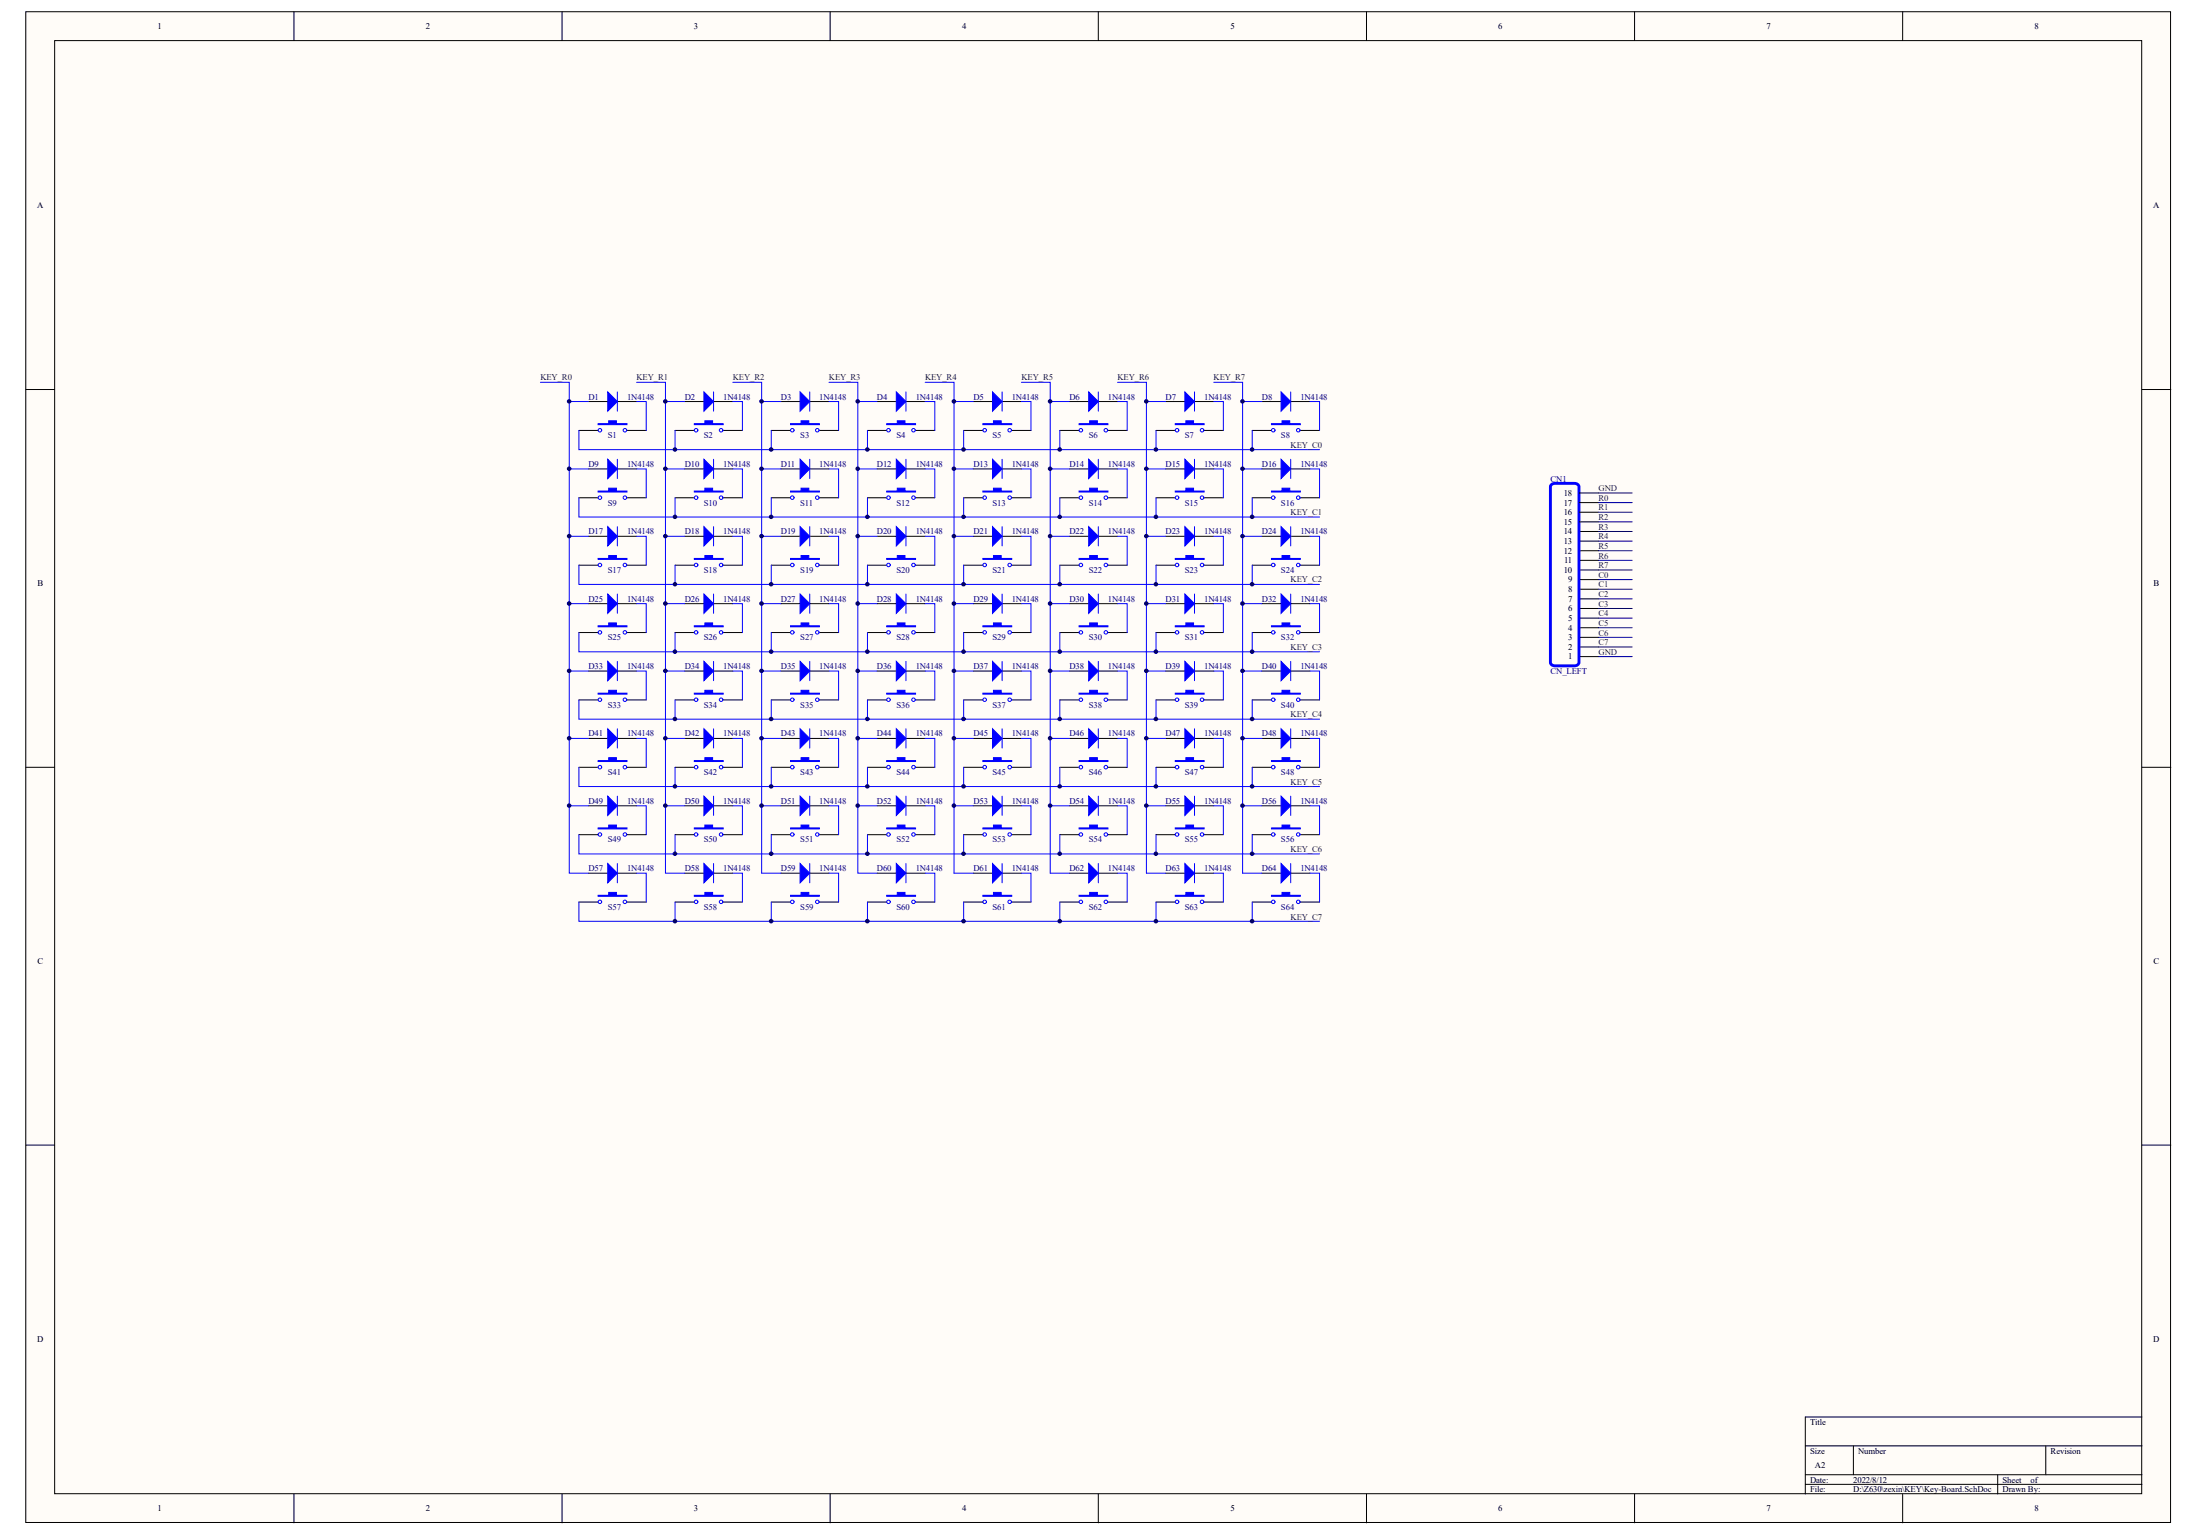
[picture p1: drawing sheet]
<svg xmlns="http://www.w3.org/2000/svg" width="288mm" height="201mm" viewBox="0 0 288 201" stroke-linecap="round" stroke-linejoin="round" font-family="sans-serif">
<g fill="#fffcf8" stroke="#000" stroke-width=".13">
<path d="M3.4 1.5h280.6v197.7h-280.6z"/>
<path d="M7.2 5.3h273v190.1h-273z"/>
</g>
<g fill="none" stroke="#000" stroke-width=".13">
<path d="M38.5 1.5v3.8M73.5 1.5v3.8M108.6 1.5v3.8M143.7 1.5v3.8M178.8 1.5v3.8M213.9 1.5v3.8M249 1.5v3.8M3.4 51h3.8M75.7 56.3h2.6M77 52.5h2.5M80.8 52.5h2.5M82 56.3h2.6"/>
<path d="M88.3 56.3h2.6M89.6 52.5h2.5M93.4 52.5h2.5M94.6 56.3h2.5M100.9 56.3h2.5M102.2 52.5h2.5M106 52.5h2.5M107.2 56.3h2.5M113.5 56.3h2.5M114.8 52.5h2.5M118.5 52.5h2.6M119.8 56.3h2.5"/>
<path d="M126.1 56.3h2.5M127.4 52.5h2.5M131.1 52.5h2.5M132.4 56.3h2.5M138.7 56.3h2.5M139.9 52.5h2.6M143.7 52.5h2.5M145 56.3h2.5M151.3 56.3h2.5M152.5 52.5h2.5M156.3 52.5h2.5M157.6 56.3h2.5"/>
<path d="M163.9 56.3h2.5M165.1 52.5h2.5M168.9 52.5h2.5M170.1 56.3h2.6M280.3 51h3.8M75.7 65.1h2.6M75.7 73.9h2.6M77 61.3h2.5M77 70.2h2.5M77 79h2.5M80.8 61.3h2.5M80.8 70.2h2.5"/>
<path d="M80.8 79h2.5M82 65.1h2.6M82 73.9h2.6M88.3 65.1h2.6M88.3 73.9h2.6M89.6 61.3h2.5M89.6 70.2h2.5M89.6 79h2.5M93.4 61.3h2.5M93.4 70.2h2.5M93.4 79h2.5M94.6 65.1h2.5"/>
<path d="M94.6 73.9h2.5M100.9 65.1h2.5M100.9 73.9h2.5M102.2 61.3h2.5M102.2 70.2h2.5M102.2 79h2.5M106 61.3h2.5M106 70.2h2.5M106 79h2.5M107.2 65.1h2.5M107.2 73.9h2.5M113.5 65.1h2.5"/>
<path d="M113.5 73.9h2.5M114.8 61.3h2.5M114.8 70.2h2.5M114.8 79h2.5M118.5 61.3h2.6M118.5 70.2h2.6M118.5 79h2.6M119.8 65.1h2.5M119.8 73.9h2.5M126.1 65.1h2.5M126.1 73.9h2.5M127.4 61.3h2.5"/>
<path d="M127.4 70.2h2.5M127.4 79h2.5M131.1 61.3h2.5M131.1 70.2h2.5M131.1 79h2.5M132.4 65.1h2.5M132.4 73.9h2.5M138.7 65.1h2.5M138.7 73.9h2.5M139.9 61.3h2.6M139.9 70.2h2.6M139.9 79h2.6"/>
<path d="M143.7 61.3h2.5M143.7 70.2h2.5M143.7 79h2.5M145 65.1h2.5M145 73.9h2.5M151.3 65.1h2.5M151.3 73.9h2.5M152.5 61.3h2.5M152.5 70.2h2.5M152.5 79h2.5M156.3 61.3h2.5M156.3 70.2h2.5"/>
<path d="M156.3 79h2.5M157.6 65.1h2.5M157.6 73.9h2.5M163.9 65.1h2.5M163.9 73.9h2.5M165.1 61.3h2.5M165.1 70.2h2.5M165.1 79h2.5M168.9 61.3h2.5M168.9 70.2h2.5M168.9 79h2.5M170.1 65.1h2.6"/>
<path d="M170.1 73.9h2.6M206.6 79.6h2.6M206.6 78.3h2.6M206.6 77.1h2.6M206.6 75.8h2.6M206.6 74.6h2.6M206.6 73.3h2.6M206.6 72.1h2.6M206.6 70.8h2.6M206.6 69.5h2.6M206.6 68.3h2.6M206.6 67h2.6"/>
<path d="M206.6 65.8h2.6M206.6 64.5h2.6M75.7 82.8h2.6M75.7 91.6h2.6M77 87.8h2.5M77 96.6h2.5M80.8 87.8h2.5M80.8 96.6h2.5M82 82.8h2.6M82 91.6h2.6M88.3 82.8h2.6M88.3 91.6h2.6"/>
<path d="M89.6 87.8h2.5M89.6 96.6h2.5M93.4 87.8h2.5M93.4 96.6h2.5M94.6 82.8h2.5M94.6 91.6h2.5M100.9 82.8h2.5M100.9 91.6h2.5M102.2 87.8h2.5M102.2 96.6h2.5M106 87.8h2.5M106 96.6h2.5"/>
<path d="M107.2 82.8h2.5M107.2 91.6h2.5M113.5 82.8h2.5M113.5 91.6h2.5M114.8 87.8h2.5M114.8 96.6h2.5M118.5 87.8h2.6M118.5 96.6h2.6M119.8 82.8h2.5M119.8 91.6h2.5M126.1 82.8h2.5M126.1 91.6h2.5"/>
<path d="M127.4 87.8h2.5M127.4 96.6h2.5M131.1 87.8h2.5M131.1 96.6h2.5M132.4 82.8h2.5M132.4 91.6h2.5M138.7 82.8h2.5M138.7 91.6h2.5M139.9 87.8h2.6M139.9 96.6h2.6M143.7 87.8h2.5M143.7 96.6h2.5"/>
<path d="M145 82.8h2.5M145 91.6h2.5M151.3 82.8h2.5M151.3 91.6h2.5M152.5 87.8h2.5M152.5 96.6h2.5M156.3 87.8h2.5M156.3 96.6h2.5M157.6 82.8h2.5M157.6 91.6h2.5M163.9 82.8h2.5M163.9 91.6h2.5"/>
<path d="M165.1 87.8h2.5M165.1 96.6h2.5M168.9 87.8h2.5M168.9 96.6h2.5M170.1 82.8h2.6M170.1 91.6h2.6M206.6 85.9h2.6M206.6 84.6h2.6M206.6 83.4h2.6M206.6 82.1h2.6M206.6 80.9h2.6M3.4 100.4h3.8"/>
<path d="M75.7 100.4h2.6M75.7 109.2h2.6M75.7 118h2.6M77 105.4h2.5M77 114.2h2.5M80.8 105.4h2.5M80.8 114.2h2.5M82 100.4h2.6M82 109.2h2.6M82 118h2.6M88.3 100.4h2.6M88.3 109.2h2.6"/>
<path d="M88.3 118h2.6M89.6 105.4h2.5M89.6 114.2h2.5M93.4 105.4h2.5M93.4 114.2h2.5M94.6 100.4h2.5M94.6 109.2h2.5M94.6 118h2.5M100.9 100.4h2.5M100.9 109.2h2.5M100.9 118h2.5M102.2 105.4h2.5"/>
<path d="M102.2 114.2h2.5M106 105.4h2.5M106 114.2h2.5M107.2 100.4h2.5M107.2 109.2h2.5M107.2 118h2.5M113.5 100.4h2.5M113.5 109.2h2.5M113.5 118h2.5M114.8 105.4h2.5M114.8 114.2h2.5M118.5 105.4h2.6"/>
<path d="M118.5 114.2h2.6M119.8 100.4h2.5M119.8 109.2h2.5M119.8 118h2.5M126.1 100.4h2.5M126.1 109.2h2.5M126.1 118h2.5M127.4 105.4h2.5M127.4 114.2h2.5M131.1 105.4h2.5M131.1 114.2h2.5M132.4 100.4h2.5"/>
<path d="M132.4 109.2h2.5M132.4 118h2.5M138.7 100.4h2.5M138.7 109.2h2.5M138.7 118h2.5M139.9 105.4h2.6M139.9 114.2h2.6M143.7 105.4h2.5M143.7 114.2h2.5M145 100.4h2.5M145 109.2h2.5M145 118h2.5"/>
<path d="M151.3 100.4h2.5M151.3 109.2h2.5M151.3 118h2.5M152.5 105.4h2.5M152.5 114.2h2.5M156.3 105.4h2.5M156.3 114.2h2.5M157.6 100.4h2.5M157.6 109.2h2.5M157.6 118h2.5M163.9 100.4h2.5M163.9 109.2h2.5"/>
<path d="M163.9 118h2.5M165.1 105.4h2.5M165.1 114.2h2.5M168.9 105.4h2.5M168.9 114.2h2.5M170.1 100.4h2.6M170.1 109.2h2.6M170.1 118h2.6M280.3 100.4h3.8M3.4 149.8h3.8M280.3 149.8h3.8M38.5 195.5v3.7"/>
<path d="M73.5 195.5v3.7M108.6 195.5v3.7M143.7 195.5v3.7M178.8 195.5v3.7M213.9 195.5v3.7M236.2 189.2h44.1M236.2 192.9h44.1M236.2 194.2h44.1M242.5 189.2v3.7M249 195.5v3.7M261.4 192.9v2.6M267.7 189.2v3.7"/>
<path d="M280.3 185.4h-44.1v10.1"/>
</g>
<g fill="#00f" stroke="#00f" stroke-width=".13">
<path d="M79.5 51.3l1.3 1.2-1.3 1.3z"/>
<path d="M92.1 51.3l1.3 1.2-1.3 1.3z"/>
<path d="M104.7 51.3l1.3 1.2-1.3 1.3z"/>
<path d="M117.3 51.3l1.2 1.2-1.2 1.3z"/>
<path d="M129.9 51.3l1.2 1.2-1.2 1.3z"/>
<path d="M142.5 51.3l1.2 1.2-1.2 1.3z"/>
<path d="M155 51.3l1.3 1.2-1.3 1.3z"/>
<path d="M167.6 51.3l1.3 1.2-1.3 1.3z"/>
<path d="M79.5 60.1l1.3 1.2-1.3 1.3z"/>
<path d="M92.1 60.1l1.3 1.2-1.3 1.3z"/>
<path d="M104.7 60.1l1.3 1.2-1.3 1.3z"/>
<path d="M117.3 60.1l1.2 1.2-1.2 1.3z"/>
<path d="M129.9 60.1l1.2 1.2-1.2 1.3z"/>
<path d="M142.5 60.1l1.2 1.2-1.2 1.3z"/>
<path d="M155 60.1l1.3 1.2-1.3 1.3z"/>
<path d="M167.6 60.1l1.3 1.2-1.3 1.3z"/>
<path d="M79.5 68.9l1.3 1.3-1.3 1.2z"/>
<path d="M92.1 68.9l1.3 1.3-1.3 1.2z"/>
<path d="M104.7 68.9l1.3 1.3-1.3 1.2z"/>
<path d="M117.3 68.9l1.2 1.3-1.2 1.2z"/>
<path d="M129.9 68.9l1.2 1.3-1.2 1.2z"/>
<path d="M142.5 68.9l1.2 1.3-1.2 1.2z"/>
<path d="M155 68.9l1.3 1.3-1.3 1.2z"/>
<path d="M167.6 68.9l1.3 1.3-1.3 1.2z"/>
<path d="M79.5 77.7l1.3 1.3-1.3 1.2z"/>
<path d="M92.1 77.7l1.3 1.3-1.3 1.2z"/>
<path d="M104.7 77.7l1.3 1.3-1.3 1.2z"/>
<path d="M117.3 77.7l1.2 1.3-1.2 1.2z"/>
<path d="M129.9 77.7l1.2 1.3-1.2 1.2z"/>
<path d="M142.5 77.7l1.2 1.3-1.2 1.2z"/>
<path d="M155 77.7l1.3 1.3-1.3 1.2z"/>
<path d="M167.6 77.7l1.3 1.3-1.3 1.2z"/>
<path d="M79.5 86.5l1.3 1.3-1.3 1.3z"/>
<path d="M92.1 86.5l1.3 1.3-1.3 1.3z"/>
<path d="M104.7 86.5l1.3 1.3-1.3 1.3z"/>
<path d="M117.3 86.5l1.2 1.3-1.2 1.3z"/>
<path d="M129.9 86.5l1.2 1.3-1.2 1.3z"/>
<path d="M142.5 86.5l1.2 1.3-1.2 1.3z"/>
<path d="M155 86.5l1.3 1.3-1.3 1.3z"/>
<path d="M167.6 86.5l1.3 1.3-1.3 1.3z"/>
<path d="M79.5 95.3l1.3 1.3-1.3 1.3z"/>
<path d="M92.1 95.3l1.3 1.3-1.3 1.3z"/>
<path d="M104.7 95.3l1.3 1.3-1.3 1.3z"/>
<path d="M117.3 95.3l1.2 1.3-1.2 1.3z"/>
<path d="M129.9 95.3l1.2 1.3-1.2 1.3z"/>
<path d="M142.5 95.3l1.2 1.3-1.2 1.3z"/>
<path d="M155 95.3l1.3 1.3-1.3 1.3z"/>
<path d="M167.6 95.3l1.3 1.3-1.3 1.3z"/>
<path d="M79.5 104.2l1.3 1.2-1.3 1.3z"/>
<path d="M92.1 104.2l1.3 1.2-1.3 1.3z"/>
<path d="M104.7 104.2l1.3 1.2-1.3 1.3z"/>
<path d="M117.3 104.2l1.2 1.2-1.2 1.3z"/>
<path d="M129.9 104.2l1.2 1.2-1.2 1.3z"/>
<path d="M142.5 104.2l1.2 1.2-1.2 1.3z"/>
<path d="M155 104.2l1.3 1.2-1.3 1.3z"/>
<path d="M167.6 104.2l1.3 1.2-1.3 1.3z"/>
<path d="M79.5 113l1.3 1.2-1.3 1.3z"/>
<path d="M92.1 113l1.3 1.2-1.3 1.3z"/>
<path d="M104.7 113l1.3 1.2-1.3 1.3z"/>
<path d="M117.3 113l1.2 1.2-1.2 1.3z"/>
<path d="M129.9 113l1.2 1.2-1.2 1.3z"/>
<path d="M142.5 113l1.2 1.2-1.2 1.3z"/>
<path d="M155 113l1.3 1.2-1.3 1.3z"/>
<path d="M167.6 113l1.3 1.2-1.3 1.3z"/>
<path d="M78.3 55.4h1.3v-.3h1.1v.3h1.3v.2h-3.7z" fill-rule="evenodd"/>
<path d="M90.9 55.4h1.3v-.3h1v.3h1.4v.2h-3.7z" fill-rule="evenodd"/>
<path d="M103.4 55.4h1.4v-.3h1v.3h1.4v.2h-3.8z" fill-rule="evenodd"/>
<path d="M116 55.4h1.4v-.3h1v.3h1.4v.2h-3.8z" fill-rule="evenodd"/>
<path d="M128.6 55.4h1.4v-.3h1v.3h1.4v.2h-3.8z" fill-rule="evenodd"/>
<path d="M141.2 55.4h1.4v-.3h1v.3h1.4v.2h-3.8z" fill-rule="evenodd"/>
<path d="M153.8 55.4h1.4v-.3h1v.3h1.4v.2h-3.8z" fill-rule="evenodd"/>
<path d="M166.4 55.4h1.4v-.3h1v.3h1.3v.2h-3.7z" fill-rule="evenodd"/>
<path d="M78.3 64.2h1.3v-.3h1.1v.3h1.3v.2h-3.7z" fill-rule="evenodd"/>
<path d="M90.9 64.2h1.3v-.3h1v.3h1.4v.2h-3.7z" fill-rule="evenodd"/>
<path d="M103.4 64.2h1.4v-.3h1v.3h1.4v.2h-3.8z" fill-rule="evenodd"/>
<path d="M116 64.2h1.4v-.3h1v.3h1.4v.2h-3.8z" fill-rule="evenodd"/>
<path d="M128.6 64.2h1.4v-.3h1v.3h1.4v.2h-3.8z" fill-rule="evenodd"/>
<path d="M141.2 64.2h1.4v-.3h1v.3h1.4v.2h-3.8z" fill-rule="evenodd"/>
<path d="M153.8 64.2h1.4v-.3h1v.3h1.4v.2h-3.8z" fill-rule="evenodd"/>
<path d="M166.4 64.2h1.4v-.3h1v.3h1.3v.2h-3.7z" fill-rule="evenodd"/>
<path d="M78.3 73.1h1.3v-.4h1.1v.4h1.3v.1h-3.7z" fill-rule="evenodd"/>
<path d="M90.9 73.1h1.3v-.4h1v.4h1.4v.1h-3.7z" fill-rule="evenodd"/>
<path d="M103.4 73.1h1.4v-.4h1v.4h1.4v.1h-3.8z" fill-rule="evenodd"/>
<path d="M116 73.1h1.4v-.4h1v.4h1.4v.1h-3.8z" fill-rule="evenodd"/>
<path d="M128.6 73.1h1.4v-.4h1v.4h1.4v.1h-3.8z" fill-rule="evenodd"/>
<path d="M141.2 73.1h1.4v-.4h1v.4h1.4v.1h-3.8z" fill-rule="evenodd"/>
<path d="M153.8 73.1h1.4v-.4h1v.4h1.4v.1h-3.8z" fill-rule="evenodd"/>
<path d="M166.4 73.1h1.4v-.4h1v.4h1.3v.1h-3.7z" fill-rule="evenodd"/>
<path d="M78.3 81.9h1.3v-.4h1.1v.4h1.3v.1h-3.7z" fill-rule="evenodd"/>
<path d="M90.9 81.9h1.3v-.4h1v.4h1.4v.1h-3.7z" fill-rule="evenodd"/>
<path d="M103.4 81.9h1.4v-.4h1v.4h1.4v.1h-3.8z" fill-rule="evenodd"/>
<path d="M116 81.9h1.4v-.4h1v.4h1.4v.1h-3.8z" fill-rule="evenodd"/>
<path d="M128.6 81.9h1.4v-.4h1v.4h1.4v.1h-3.8z" fill-rule="evenodd"/>
<path d="M141.2 81.9h1.4v-.4h1v.4h1.4v.1h-3.8z" fill-rule="evenodd"/>
<path d="M153.8 81.9h1.4v-.4h1v.4h1.4v.1h-3.8z" fill-rule="evenodd"/>
<path d="M166.4 81.9h1.4v-.4h1v.4h1.3v.1h-3.7z" fill-rule="evenodd"/>
<path d="M78.3 90.7h1.3v-.4h1.1v.4h1.3v.1h-3.7z" fill-rule="evenodd"/>
<path d="M90.9 90.7h1.3v-.4h1v.4h1.4v.1h-3.7z" fill-rule="evenodd"/>
<path d="M103.4 90.7h1.4v-.4h1v.4h1.4v.1h-3.8z" fill-rule="evenodd"/>
<path d="M116 90.7h1.4v-.4h1v.4h1.4v.1h-3.8z" fill-rule="evenodd"/>
<path d="M128.6 90.7h1.4v-.4h1v.4h1.4v.1h-3.8z" fill-rule="evenodd"/>
<path d="M141.2 90.7h1.4v-.4h1v.4h1.4v.1h-3.8z" fill-rule="evenodd"/>
<path d="M153.8 90.7h1.4v-.4h1v.4h1.4v.1h-3.8z" fill-rule="evenodd"/>
<path d="M166.4 90.7h1.4v-.4h1v.4h1.3v.1h-3.7z" fill-rule="evenodd"/>
<path d="M78.3 99.5h1.3v-.4h1.1v.4h1.3v.1h-3.7z" fill-rule="evenodd"/>
<path d="M90.9 99.5h1.3v-.4h1v.4h1.4v.1h-3.7z" fill-rule="evenodd"/>
<path d="M103.4 99.5h1.4v-.4h1v.4h1.4v.1h-3.8z" fill-rule="evenodd"/>
<path d="M116 99.5h1.4v-.4h1v.4h1.4v.1h-3.8z" fill-rule="evenodd"/>
<path d="M128.6 99.5h1.4v-.4h1v.4h1.4v.1h-3.8z" fill-rule="evenodd"/>
<path d="M141.2 99.5h1.4v-.4h1v.4h1.4v.1h-3.8z" fill-rule="evenodd"/>
<path d="M153.8 99.5h1.4v-.4h1v.4h1.4v.1h-3.8z" fill-rule="evenodd"/>
<path d="M166.4 99.5h1.4v-.4h1v.4h1.3v.1h-3.7z" fill-rule="evenodd"/>
<path d="M78.3 108.3h1.3v-.4h1.1v.4h1.3v.1h-3.7z" fill-rule="evenodd"/>
<path d="M90.9 108.3h1.3v-.4h1v.4h1.4v.1h-3.7z" fill-rule="evenodd"/>
<path d="M103.4 108.3h1.4v-.4h1v.4h1.4v.1h-3.8z" fill-rule="evenodd"/>
<path d="M116 108.3h1.4v-.4h1v.4h1.4v.1h-3.8z" fill-rule="evenodd"/>
<path d="M128.6 108.3h1.4v-.4h1v.4h1.4v.1h-3.8z" fill-rule="evenodd"/>
<path d="M141.2 108.3h1.4v-.4h1v.4h1.4v.1h-3.8z" fill-rule="evenodd"/>
<path d="M153.8 108.3h1.4v-.4h1v.4h1.4v.1h-3.8z" fill-rule="evenodd"/>
<path d="M166.4 108.3h1.4v-.4h1v.4h1.3v.1h-3.7z" fill-rule="evenodd"/>
<path d="M78.3 117.1h1.3v-.3h1.1v.3h1.3v.2h-3.7z" fill-rule="evenodd"/>
<path d="M90.9 117.1h1.3v-.3h1v.3h1.4v.2h-3.7z" fill-rule="evenodd"/>
<path d="M103.4 117.1h1.4v-.3h1v.3h1.4v.2h-3.8z" fill-rule="evenodd"/>
<path d="M116 117.1h1.4v-.3h1v.3h1.4v.2h-3.8z" fill-rule="evenodd"/>
<path d="M128.6 117.1h1.4v-.3h1v.3h1.4v.2h-3.8z" fill-rule="evenodd"/>
<path d="M141.2 117.1h1.4v-.3h1v.3h1.4v.2h-3.8z" fill-rule="evenodd"/>
<path d="M153.8 117.1h1.4v-.3h1v.3h1.4v.2h-3.8z" fill-rule="evenodd"/>
<path d="M166.4 117.1h1.4v-.3h1v.3h1.3v.2h-3.7z" fill-rule="evenodd"/>
</g>
<g fill="none" stroke="#00f" stroke-width=".13">
<path d="M70.7 50h3.8v64.2h2.5M74.5 52.5h2.5M75.7 56.3v2.5h12.6v-2.5M80.8 51.3v2.5M83.3 52.5h1.3v3.8M83.3 50h3.8v64.2h2.5M87.1 52.5h2.5M93.4 51.3v2.5M95.9 52.5h1.2v3.8M95.9 50h3.8v64.2h2.5M99.7 52.5h2.5M100.9 56.3v2.5h-12.6"/>
<path d="M106 51.3v2.5M108.5 52.5h1.2v3.8M108.5 50h3.7v64.2h2.6M112.2 52.5h2.6M113.5 56.3v2.5h-12.6M118.5 51.3v2.5M121.1 52.5h1.2v3.8M121.1 50h3.7v64.2h2.6M124.8 52.5h2.6M126.1 56.3v2.5h-12.6M131.1 51.3v2.5M133.6 52.5h1.3v3.8"/>
<path d="M133.6 50h3.8v64.2h2.5M137.4 52.5h2.5M138.7 56.3v2.5h-12.6M143.7 51.3v2.5M146.2 52.5h1.3v3.8M146.2 50h3.8v64.2h2.5M150 52.5h2.5M151.3 56.3v2.5h-12.6M156.3 51.3v2.5M158.8 52.5h1.3v3.8M158.8 50h3.8v64.2h2.5M162.6 52.5h2.5"/>
<path d="M163.9 56.3v2.5h-12.6M163.9 58.8h8.8M168.9 51.3v2.5M171.4 52.5h1.3v3.8M74.5 61.3h2.5M74.5 70.2h2.5M74.5 79h2.5M75.7 65.1v2.5h12.6v-2.5M75.7 73.9v2.6h12.6v-2.6M80.8 60.1v2.5M80.8 68.9v2.5M80.8 77.7v2.5"/>
<path d="M83.3 61.3h1.3v3.8M83.3 70.2h1.3v3.7M83.3 79h1.3v3.8M87.1 61.3h2.5M87.1 70.2h2.5M87.1 79h2.5M93.4 60.1v2.5M93.4 68.9v2.5M93.4 77.7v2.5M95.9 61.3h1.2v3.8M95.9 70.2h1.2v3.7M95.9 79h1.2v3.8"/>
<path d="M99.7 61.3h2.5M99.7 70.2h2.5M99.7 79h2.5M100.9 65.1v2.5h-12.6M100.9 73.9v2.6h-12.6M106 60.1v2.5M106 68.9v2.5M106 77.7v2.5M108.5 61.3h1.2v3.8M108.5 70.2h1.2v3.7M108.5 79h1.2v3.8M112.2 61.3h2.6"/>
<path d="M112.2 70.2h2.6M112.2 79h2.6M113.5 65.1v2.5h-12.6M113.5 73.9v2.6h-12.6M118.5 60.1v2.5M118.5 68.9v2.5M118.5 77.7v2.5M121.1 61.3h1.2v3.8M121.1 70.2h1.2v3.7M121.1 79h1.2v3.8M124.8 61.3h2.6M124.8 70.2h2.6"/>
<path d="M124.8 79h2.6M126.1 65.1v2.5h-12.6M126.1 73.9v2.6h-12.6M131.1 60.1v2.5M131.1 68.9v2.5M131.1 77.7v2.5M133.6 61.3h1.3v3.8M133.6 70.2h1.3v3.7M133.6 79h1.3v3.8M137.4 61.3h2.5M137.4 70.2h2.5M137.4 79h2.5"/>
<path d="M138.7 65.1v2.5h-12.6M138.7 73.9v2.6h-12.6M143.7 60.1v2.5M143.7 68.9v2.5M143.7 77.7v2.5M146.2 61.3h1.3v3.8M146.2 70.2h1.3v3.7M146.2 79h1.3v3.8M150 61.3h2.5M150 70.2h2.5M150 79h2.5M151.3 65.1v2.5h-12.6"/>
<path d="M151.3 73.9v2.6h-12.6M156.3 60.1v2.5M156.3 68.9v2.5M156.3 77.7v2.5M158.8 61.3h1.3v3.8M158.8 70.2h1.3v3.7M158.8 79h1.3v3.8M162.6 61.3h2.5M162.6 70.2h2.5M162.6 79h2.5M163.9 65.1v2.5h-12.6M163.9 73.9v2.6h-12.6"/>
<path d="M163.9 67.6h8.8M163.9 76.5h8.8M168.9 60.1v2.5M168.9 68.9v2.5M168.9 77.7v2.5M171.4 61.3h1.3v3.8M171.4 70.2h1.3v3.7M171.4 79h1.3v3.8M74.5 87.8h2.5M74.5 96.6h2.5M75.7 82.8v2.5h12.6v-2.5M75.7 91.6v2.5h12.6v-2.5"/>
<path d="M80.8 86.5v2.6M80.8 95.3v2.6M83.3 87.8h1.3v3.8M83.3 96.6h1.3v3.8M87.1 87.8h2.5M87.1 96.6h2.5M93.4 86.5v2.6M93.4 95.3v2.6M95.9 87.8h1.2v3.8M95.9 96.6h1.2v3.8M99.7 87.8h2.5M99.7 96.6h2.5"/>
<path d="M100.9 82.8v2.5h-12.6M100.9 91.6v2.5h-12.6M106 86.5v2.6M106 95.3v2.6M108.5 87.8h1.2v3.8M108.5 96.6h1.2v3.8M112.2 87.8h2.6M112.2 96.6h2.6M113.5 82.8v2.5h-12.6M113.5 91.6v2.5h-12.6M118.5 86.5v2.6M118.5 95.3v2.6"/>
<path d="M121.1 87.8h1.2v3.8M121.1 96.6h1.2v3.8M124.8 87.8h2.6M124.8 96.6h2.6M126.1 82.8v2.5h-12.6M126.1 91.6v2.5h-12.6M131.1 86.5v2.6M131.1 95.3v2.6M133.6 87.8h1.3v3.8M133.6 96.6h1.3v3.8M137.4 87.8h2.5M137.4 96.6h2.5"/>
<path d="M138.7 82.8v2.5h-12.6M138.7 91.6v2.5h-12.6M143.7 86.5v2.6M143.7 95.3v2.6M146.2 87.8h1.3v3.8M146.2 96.6h1.3v3.8M150 87.8h2.5M150 96.6h2.5M151.3 82.8v2.5h-12.6M151.3 91.6v2.5h-12.6M156.3 86.5v2.6M156.3 95.3v2.6"/>
<path d="M158.8 87.8h1.3v3.8M158.8 96.6h1.3v3.8M162.6 87.8h2.5M162.6 96.6h2.5M163.9 82.8v2.5h-12.6M163.9 91.6v2.5h-12.6M163.9 85.3h8.8M163.9 94.1h8.8M168.9 86.5v2.6M168.9 95.3v2.6M171.4 87.8h1.3v3.8M171.4 96.6h1.3v3.8"/>
<path d="M74.5 105.4h2.5M75.7 100.4v2.5h12.6v-2.5M75.7 109.2v2.5h12.6v-2.5M75.7 118v2.5h12.6v-2.5M80.8 104.2v2.5M80.8 113v2.5M83.3 105.4h1.3v3.8M83.3 114.2h1.3v3.8M87.1 105.4h2.5M93.4 104.2v2.5M93.4 113v2.5M95.9 105.4h1.2v3.8"/>
<path d="M95.9 114.2h1.2v3.8M99.7 105.4h2.5M100.9 100.4v2.5h-12.6M100.9 109.2v2.5h-12.6M100.9 118v2.5h-12.6M106 104.2v2.5M106 113v2.5M108.5 105.4h1.2v3.8M108.5 114.2h1.2v3.8M112.2 105.4h2.6M113.5 100.4v2.5h-12.6M113.5 109.2v2.5h-12.6"/>
<path d="M113.5 118v2.5h-12.6M118.5 104.2v2.5M118.5 113v2.5M121.1 105.4h1.2v3.8M121.1 114.2h1.2v3.8M124.8 105.4h2.6M126.1 100.4v2.5h-12.6M126.1 109.2v2.5h-12.6M126.1 118v2.5h-12.6M131.1 104.2v2.5M131.1 113v2.5M133.6 105.4h1.3v3.8"/>
<path d="M133.6 114.2h1.3v3.8M137.4 105.4h2.5M138.7 100.4v2.5h-12.6M138.7 109.2v2.5h-12.6M138.7 118v2.5h-12.6M143.7 104.2v2.5M143.7 113v2.5M146.2 105.4h1.3v3.8M146.2 114.2h1.3v3.8M150 105.4h2.5M151.3 100.4v2.5h-12.6M151.3 109.2v2.5h-12.6"/>
<path d="M151.3 118v2.5h-12.6M156.3 104.2v2.5M156.3 113v2.5M158.8 105.4h1.3v3.8M158.8 114.2h1.3v3.8M162.6 105.4h2.5M163.9 100.4v2.5h-12.6M163.9 109.2v2.5h-12.6M163.9 118v2.5h-12.6M163.9 102.9h8.8M163.9 111.7h8.8M168.9 104.2v2.5"/>
<path d="M168.9 113v2.5M171.4 105.4h1.3v3.8M171.4 114.2h1.3v3.8M163.9 120.5h8.8"/>
<circle cx="78.5" cy="56.3" r=".23"/>
<circle cx="81.8" cy="56.3" r=".23"/>
<circle cx="91.1" cy="56.3" r=".23"/>
<circle cx="94.4" cy="56.3" r=".23"/>
<circle cx="103.7" cy="56.3" r=".23"/>
<circle cx="106.9" cy="56.3" r=".23"/>
<circle cx="116.3" cy="56.3" r=".23"/>
<circle cx="119.5" cy="56.3" r=".23"/>
<circle cx="128.8" cy="56.3" r=".23"/>
<circle cx="132.1" cy="56.3" r=".23"/>
<circle cx="141.4" cy="56.3" r=".23"/>
<circle cx="144.7" cy="56.3" r=".23"/>
<circle cx="154" cy="56.3" r=".23"/>
<circle cx="157.3" cy="56.3" r=".23"/>
<circle cx="166.6" cy="56.3" r=".23"/>
<circle cx="169.9" cy="56.3" r=".23"/>
<circle cx="78.5" cy="65.1" r=".23"/>
<circle cx="78.5" cy="73.9" r=".23"/>
<circle cx="81.8" cy="65.1" r=".23"/>
<circle cx="81.8" cy="73.9" r=".23"/>
<circle cx="91.1" cy="65.1" r=".23"/>
<circle cx="91.1" cy="73.9" r=".23"/>
<circle cx="94.4" cy="65.1" r=".23"/>
<circle cx="94.4" cy="73.9" r=".23"/>
<circle cx="103.7" cy="65.1" r=".23"/>
<circle cx="103.7" cy="73.9" r=".23"/>
<circle cx="106.9" cy="65.1" r=".23"/>
<circle cx="106.9" cy="73.9" r=".23"/>
<circle cx="116.3" cy="65.1" r=".23"/>
<circle cx="116.3" cy="73.9" r=".23"/>
<circle cx="119.5" cy="65.1" r=".23"/>
<circle cx="119.5" cy="73.9" r=".23"/>
<circle cx="128.8" cy="65.1" r=".23"/>
<circle cx="128.8" cy="73.9" r=".23"/>
<circle cx="132.1" cy="65.1" r=".23"/>
<circle cx="132.1" cy="73.9" r=".23"/>
<circle cx="141.4" cy="65.1" r=".23"/>
<circle cx="141.4" cy="73.9" r=".23"/>
<circle cx="144.7" cy="65.1" r=".23"/>
<circle cx="144.7" cy="73.9" r=".23"/>
<circle cx="154" cy="65.1" r=".23"/>
<circle cx="154" cy="73.9" r=".23"/>
<circle cx="157.3" cy="65.1" r=".23"/>
<circle cx="157.3" cy="73.9" r=".23"/>
<circle cx="166.6" cy="65.1" r=".23"/>
<circle cx="166.6" cy="73.9" r=".23"/>
<circle cx="169.9" cy="65.1" r=".23"/>
<circle cx="169.9" cy="73.9" r=".23"/>
<circle cx="78.5" cy="91.5" r=".23"/>
<circle cx="78.5" cy="82.7" r=".23"/>
<circle cx="81.8" cy="91.5" r=".23"/>
<circle cx="81.8" cy="82.7" r=".23"/>
<circle cx="91.1" cy="91.5" r=".23"/>
<circle cx="91.1" cy="82.7" r=".23"/>
<circle cx="94.4" cy="91.5" r=".23"/>
<circle cx="94.4" cy="82.7" r=".23"/>
<circle cx="103.7" cy="91.5" r=".23"/>
<circle cx="103.7" cy="82.7" r=".23"/>
<circle cx="106.9" cy="91.5" r=".23"/>
<circle cx="106.9" cy="82.7" r=".23"/>
<circle cx="116.3" cy="91.5" r=".23"/>
<circle cx="116.3" cy="82.7" r=".23"/>
<circle cx="119.5" cy="91.5" r=".23"/>
<circle cx="119.5" cy="82.7" r=".23"/>
<circle cx="128.8" cy="91.5" r=".23"/>
<circle cx="128.8" cy="82.7" r=".23"/>
<circle cx="132.1" cy="91.5" r=".23"/>
<circle cx="132.1" cy="82.7" r=".23"/>
<circle cx="141.4" cy="91.5" r=".23"/>
<circle cx="141.4" cy="82.7" r=".23"/>
<circle cx="144.7" cy="91.5" r=".23"/>
<circle cx="144.7" cy="82.7" r=".23"/>
<circle cx="154" cy="91.5" r=".23"/>
<circle cx="154" cy="82.7" r=".23"/>
<circle cx="157.3" cy="91.5" r=".23"/>
<circle cx="157.3" cy="82.7" r=".23"/>
<circle cx="166.6" cy="91.5" r=".23"/>
<circle cx="166.6" cy="82.7" r=".23"/>
<circle cx="169.9" cy="91.5" r=".23"/>
<circle cx="169.9" cy="82.7" r=".23"/>
<circle cx="78.5" cy="100.4" r=".23"/>
<circle cx="78.5" cy="109.2" r=".23"/>
<circle cx="78.5" cy="118" r=".23"/>
<circle cx="81.8" cy="100.4" r=".23"/>
<circle cx="81.8" cy="109.2" r=".23"/>
<circle cx="81.8" cy="118" r=".23"/>
<circle cx="91.1" cy="100.4" r=".23"/>
<circle cx="91.1" cy="109.2" r=".23"/>
<circle cx="91.1" cy="118" r=".23"/>
<circle cx="94.4" cy="100.4" r=".23"/>
<circle cx="94.4" cy="109.2" r=".23"/>
<circle cx="94.4" cy="118" r=".23"/>
<circle cx="103.7" cy="100.4" r=".23"/>
<circle cx="103.7" cy="109.2" r=".23"/>
<circle cx="103.7" cy="118" r=".23"/>
<circle cx="106.9" cy="100.4" r=".23"/>
<circle cx="106.9" cy="109.2" r=".23"/>
<circle cx="106.9" cy="118" r=".23"/>
<circle cx="116.3" cy="100.4" r=".23"/>
<circle cx="116.3" cy="109.2" r=".23"/>
<circle cx="116.3" cy="118" r=".23"/>
<circle cx="119.5" cy="100.4" r=".23"/>
<circle cx="119.5" cy="109.2" r=".23"/>
<circle cx="119.5" cy="118" r=".23"/>
<circle cx="128.8" cy="100.4" r=".23"/>
<circle cx="128.8" cy="109.2" r=".23"/>
<circle cx="128.8" cy="118" r=".23"/>
<circle cx="132.1" cy="100.4" r=".23"/>
<circle cx="132.1" cy="109.2" r=".23"/>
<circle cx="132.1" cy="118" r=".23"/>
<circle cx="141.4" cy="100.4" r=".23"/>
<circle cx="141.4" cy="109.2" r=".23"/>
<circle cx="141.4" cy="118" r=".23"/>
<circle cx="144.7" cy="100.4" r=".23"/>
<circle cx="144.7" cy="109.2" r=".23"/>
<circle cx="144.7" cy="118" r=".23"/>
<circle cx="154" cy="100.4" r=".23"/>
<circle cx="154" cy="109.2" r=".23"/>
<circle cx="154" cy="118" r=".23"/>
<circle cx="157.3" cy="100.4" r=".23"/>
<circle cx="157.3" cy="109.2" r=".23"/>
<circle cx="157.3" cy="118" r=".23"/>
<circle cx="166.6" cy="100.4" r=".23"/>
<circle cx="166.6" cy="109.2" r=".23"/>
<circle cx="166.6" cy="118" r=".23"/>
<circle cx="169.9" cy="100.4" r=".23"/>
<circle cx="169.9" cy="109.2" r=".23"/>
<circle cx="169.9" cy="118" r=".23"/>
</g>
<path d="M203 63.5l.5-.3h2.5l.5 .3 .1 .2v23l-.1 .2-.5 .2h-2.5l-.5-.2-.1-.2v-23z" fill="none" stroke="#00f" stroke-width=".38"/>
<g fill="none" stroke="#000080" stroke-width=".13">
<path d="M209.2 64.5h4.4M209.2 65.8h4.4M209.2 67h4.4M209.2 68.3h4.4M209.2 69.5h4.4M209.2 70.8h4.4M209.2 72.1h4.4M209.2 73.3h4.4M209.2 74.6h4.4M209.2 75.8h4.4M209.2 77.1h4.4M209.2 78.3h4.4"/>
<path d="M209.2 79.6h4.4M209.2 80.9h4.4M209.2 82.1h4.4M209.2 83.4h4.4M209.2 84.6h4.4M209.2 85.9h4.4"/>
</g>
<g fill="#000080" stroke="#000080" stroke-width=".13">
<circle cx="74.5" cy="105.4" r=".23"/>
<circle cx="74.5" cy="96.6" r=".23"/>
<circle cx="74.5" cy="87.8" r=".23"/>
<circle cx="74.5" cy="79" r=".23"/>
<circle cx="74.5" cy="70.1" r=".23"/>
<circle cx="74.5" cy="61.3" r=".23"/>
<circle cx="74.5" cy="52.5" r=".23"/>
<circle cx="87.1" cy="105.4" r=".23"/>
<circle cx="87.1" cy="96.6" r=".23"/>
<circle cx="87.1" cy="87.8" r=".23"/>
<circle cx="87.1" cy="79" r=".23"/>
<circle cx="87.1" cy="70.1" r=".23"/>
<circle cx="87.1" cy="61.3" r=".23"/>
<circle cx="87.1" cy="52.5" r=".23"/>
<circle cx="88.3" cy="120.5" r=".23"/>
<circle cx="88.3" cy="111.7" r=".23"/>
<circle cx="88.3" cy="102.9" r=".23"/>
<circle cx="88.3" cy="94.1" r=".23"/>
<circle cx="88.3" cy="85.3" r=".23"/>
<circle cx="88.3" cy="76.4" r=".23"/>
<circle cx="88.3" cy="67.6" r=".23"/>
<circle cx="88.3" cy="58.8" r=".23"/>
<circle cx="99.6" cy="105.4" r=".23"/>
<circle cx="99.6" cy="96.6" r=".23"/>
<circle cx="99.6" cy="87.8" r=".23"/>
<circle cx="99.6" cy="79" r=".23"/>
<circle cx="99.6" cy="70.1" r=".23"/>
<circle cx="99.6" cy="61.3" r=".23"/>
<circle cx="99.6" cy="52.5" r=".23"/>
<circle cx="100.9" cy="120.5" r=".23"/>
<circle cx="100.9" cy="111.7" r=".23"/>
<circle cx="100.9" cy="102.9" r=".23"/>
<circle cx="100.9" cy="94.1" r=".23"/>
<circle cx="100.9" cy="85.3" r=".23"/>
<circle cx="100.9" cy="76.4" r=".23"/>
<circle cx="100.9" cy="67.6" r=".23"/>
<circle cx="100.9" cy="58.8" r=".23"/>
<circle cx="112.2" cy="105.4" r=".23"/>
<circle cx="112.2" cy="96.6" r=".23"/>
<circle cx="112.2" cy="87.8" r=".23"/>
<circle cx="112.2" cy="79" r=".23"/>
<circle cx="112.2" cy="70.1" r=".23"/>
<circle cx="112.2" cy="61.3" r=".23"/>
<circle cx="112.2" cy="52.5" r=".23"/>
<circle cx="113.5" cy="120.5" r=".23"/>
<circle cx="113.5" cy="111.7" r=".23"/>
<circle cx="113.5" cy="102.9" r=".23"/>
<circle cx="113.5" cy="94.1" r=".23"/>
<circle cx="113.5" cy="85.3" r=".23"/>
<circle cx="113.5" cy="76.4" r=".23"/>
<circle cx="113.5" cy="67.6" r=".23"/>
<circle cx="113.5" cy="58.8" r=".23"/>
<circle cx="124.8" cy="105.4" r=".23"/>
<circle cx="124.8" cy="96.6" r=".23"/>
<circle cx="124.8" cy="87.8" r=".23"/>
<circle cx="124.8" cy="79" r=".23"/>
<circle cx="124.8" cy="70.1" r=".23"/>
<circle cx="124.8" cy="61.3" r=".23"/>
<circle cx="124.8" cy="52.5" r=".23"/>
<circle cx="126.1" cy="120.5" r=".23"/>
<circle cx="126.1" cy="111.7" r=".23"/>
<circle cx="126.1" cy="102.9" r=".23"/>
<circle cx="126.1" cy="94.1" r=".23"/>
<circle cx="126.1" cy="85.3" r=".23"/>
<circle cx="126.1" cy="76.4" r=".23"/>
<circle cx="126.1" cy="67.6" r=".23"/>
<circle cx="126.1" cy="58.8" r=".23"/>
<circle cx="137.4" cy="105.4" r=".23"/>
<circle cx="137.4" cy="96.6" r=".23"/>
<circle cx="137.4" cy="87.8" r=".23"/>
<circle cx="137.4" cy="79" r=".23"/>
<circle cx="137.4" cy="70.1" r=".23"/>
<circle cx="137.4" cy="61.3" r=".23"/>
<circle cx="137.4" cy="52.5" r=".23"/>
<circle cx="138.7" cy="120.5" r=".23"/>
<circle cx="138.7" cy="111.7" r=".23"/>
<circle cx="138.7" cy="102.9" r=".23"/>
<circle cx="138.7" cy="94.1" r=".23"/>
<circle cx="138.7" cy="85.3" r=".23"/>
<circle cx="138.7" cy="76.4" r=".23"/>
<circle cx="138.7" cy="67.6" r=".23"/>
<circle cx="138.7" cy="58.8" r=".23"/>
<circle cx="150" cy="105.4" r=".23"/>
<circle cx="150" cy="96.6" r=".23"/>
<circle cx="150" cy="87.8" r=".23"/>
<circle cx="150" cy="79" r=".23"/>
<circle cx="150" cy="70.1" r=".23"/>
<circle cx="150" cy="61.3" r=".23"/>
<circle cx="150" cy="52.5" r=".23"/>
<circle cx="151.2" cy="120.5" r=".23"/>
<circle cx="151.2" cy="111.7" r=".23"/>
<circle cx="151.2" cy="102.9" r=".23"/>
<circle cx="151.2" cy="94.1" r=".23"/>
<circle cx="151.2" cy="85.3" r=".23"/>
<circle cx="151.2" cy="76.4" r=".23"/>
<circle cx="151.2" cy="67.6" r=".23"/>
<circle cx="151.2" cy="58.8" r=".23"/>
<circle cx="162.6" cy="105.4" r=".23"/>
<circle cx="162.6" cy="96.6" r=".23"/>
<circle cx="162.6" cy="87.8" r=".23"/>
<circle cx="162.6" cy="79" r=".23"/>
<circle cx="162.6" cy="70.1" r=".23"/>
<circle cx="162.6" cy="61.3" r=".23"/>
<circle cx="162.6" cy="52.5" r=".23"/>
<circle cx="163.8" cy="120.5" r=".23"/>
<circle cx="163.8" cy="111.7" r=".23"/>
<circle cx="163.8" cy="102.9" r=".23"/>
<circle cx="163.8" cy="94.1" r=".23"/>
<circle cx="163.8" cy="85.3" r=".23"/>
<circle cx="163.8" cy="76.4" r=".23"/>
<circle cx="163.8" cy="67.6" r=".23"/>
<circle cx="163.8" cy="58.8" r=".23"/>
</g>
<g font-size="1.1">
<text x="20.6" y="3.8">1</text>
<text x="55.7" y="3.8">2</text>
<text x="90.8" y="3.8">3</text>
<text x="125.9" y="3.8">4</text>
<text x="161" y="3.8">5</text>
<text x="196.1" y="3.8">6</text>
<text x="231.2" y="3.8">7</text>
<text x="266.2" y="3.8">8</text>
<text x="4.9" y="27.2">A</text>
<text x="281.7" y="27.2">A</text>
<text x="204.6" y="64.9">18</text>
<text x="204.6" y="71.2">13</text>
<text x="204.6" y="69.9">14</text>
<text x="204.6" y="68.6">15</text>
<text x="204.6" y="67.4">16</text>
<text x="204.6" y="66.2">17</text>
<text x="4.9" y="76.7">B</text>
<text x="204.6" y="75">10</text>
<text x="204.6" y="72.4">12</text>
<text x="204.7" y="73.7">11</text>
<text x="205.2" y="77.5">8</text>
<text x="205.2" y="76.2">9</text>
<text x="281.8" y="76.7">B</text>
<text x="205.2" y="83.8">3</text>
<text x="205.2" y="82.5">4</text>
<text x="205.2" y="81.3">5</text>
<text x="205.2" y="80">6</text>
<text x="205.2" y="78.7">7</text>
<text x="205.2" y="86.3">1</text>
<text x="205.2" y="85">2</text>
<text x="4.9" y="126.1">C</text>
<text x="281.8" y="126.1">C</text>
<text x="4.9" y="175.5">D</text>
<text x="281.7" y="175.5">D</text>
<text x="236.8" y="186.4">Title</text>
<text x="236.8" y="190.2">Size</text>
<text x="243.1" y="190.2">Number</text>
<text x="268.3" y="190.2">Revision</text>
<text x="20.6" y="197.7">1</text>
<text x="55.7" y="197.7">2</text>
<text x="90.8" y="197.7">3</text>
<text x="125.9" y="197.7">4</text>
<text x="161" y="197.7">5</text>
<text x="196.1" y="197.7">6</text>
<text x="231.2" y="197.7">7</text>
<text x="236.8" y="194">Date:</text>
<text x="236.8" y="195.2">File:</text>
<text x="237.5" y="192.1">A2</text>
<text x="242.5" y="194">2022/8/12</text>
<text x="242.5" y="195.2">D:\Z630\zexin\KEY\Key-Board.SchDoc</text>
<text x="262" y="194">Sheet</text>
<text x="262" y="195.2">Drawn By:</text>
<text x="265.7" y="194">of</text>
<text x="266.2" y="197.7">8</text>
</g>
<g font-size="1.1" fill="#800000">
<text x="70.7" y="49.8">KEY_R0</text>
<text x="83.3" y="49.8">KEY_R1</text>
<text x="95.9" y="49.8">KEY_R2</text>
<text x="108.5" y="49.8">KEY_R3</text>
<text x="121" y="49.8">KEY_R4</text>
<text x="133.7" y="49.8">KEY_R5</text>
<text x="146.2" y="49.8">KEY_R6</text>
<text x="158.8" y="49.8">KEY_R7</text>
<text x="168.9" y="58.6">KEY_C0</text>
<text x="209.2" y="64.3">GND</text>
<text x="209.2" y="65.5">R0</text>
<text x="168.9" y="67.4">KEY_C1</text>
<text x="209.2" y="66.7">R1</text>
<text x="209.2" y="68">R2</text>
<text x="209.2" y="69.3">R3</text>
<text x="209.2" y="70.5">R4</text>
<text x="209.2" y="71.8">R5</text>
<text x="168.9" y="76.2">KEY_C2</text>
<text x="209.2" y="73.1">R6</text>
<text x="209.2" y="74.3">R7</text>
<text x="209.2" y="75.6">C0</text>
<text x="209.2" y="76.8">C1</text>
<text x="209.2" y="78.1">C2</text>
<text x="209.2" y="79.4">C3</text>
<text x="209.2" y="80.6">C4</text>
<text x="209.2" y="81.9">C5</text>
<text x="209.2" y="83.2">C6</text>
<text x="168.9" y="85">KEY_C3</text>
<text x="209.2" y="84.4">C7</text>
<text x="209.2" y="85.6">GND</text>
<text x="168.9" y="93.9">KEY_C4</text>
<text x="168.9" y="102.7">KEY_C5</text>
<text x="168.9" y="111.5">KEY_C6</text>
<text x="168.9" y="120.3">KEY_C7</text>
</g>
<g font-size="1.1" fill="#000080">
<text x="77" y="52.3">D1</text>
<text x="82.1" y="52.3">1N4148</text>
<text x="89.6" y="52.3">D2</text>
<text x="94.6" y="52.3">1N4148</text>
<text x="102.2" y="52.3">D3</text>
<text x="107.2" y="52.3">1N4148</text>
<text x="114.8" y="52.3">D4</text>
<text x="119.8" y="52.3">1N4148</text>
<text x="127.4" y="52.3">D5</text>
<text x="132.4" y="52.3">1N4148</text>
<text x="139.9" y="52.3">D6</text>
<text x="145" y="52.3">1N4148</text>
<text x="152.5" y="52.3">D7</text>
<text x="157.6" y="52.3">1N4148</text>
<text x="165.1" y="52.3">D8</text>
<text x="170.1" y="52.3">1N4148</text>
<text x="79.5" y="57.3">S1</text>
<text x="92.1" y="57.3">S2</text>
<text x="104.7" y="57.3">S3</text>
<text x="117.3" y="57.3">S4</text>
<text x="129.9" y="57.3">S5</text>
<text x="142.5" y="57.3">S6</text>
<text x="155" y="57.3">S7</text>
<text x="167.6" y="57.3">S8</text>
<text x="77" y="61.1">D9</text>
<text x="82.1" y="61.1">1N4148</text>
<text x="89.6" y="61.1">D10</text>
<text x="94.6" y="61.1">1N4148</text>
<text x="102.2" y="61.1">D11</text>
<text x="107.2" y="61.1">1N4148</text>
<text x="114.8" y="61.1">D12</text>
<text x="119.8" y="61.1">1N4148</text>
<text x="127.4" y="61.1">D13</text>
<text x="132.4" y="61.1">1N4148</text>
<text x="139.9" y="61.1">D14</text>
<text x="145" y="61.1">1N4148</text>
<text x="152.5" y="61.1">D15</text>
<text x="157.6" y="61.1">1N4148</text>
<text x="165.1" y="61.1">D16</text>
<text x="170.1" y="61.1">1N4148</text>
<text x="202.9" y="63">CN1</text>
<text x="77" y="69.9">D17</text>
<text x="79.5" y="66.2">S9</text>
<text x="82.1" y="69.9">1N4148</text>
<text x="89.6" y="69.9">D18</text>
<text x="92.1" y="66.2">S10</text>
<text x="94.6" y="69.9">1N4148</text>
<text x="102.2" y="69.9">D19</text>
<text x="104.7" y="66.2">S11</text>
<text x="107.2" y="69.9">1N4148</text>
<text x="114.8" y="69.9">D20</text>
<text x="117.3" y="66.2">S12</text>
<text x="119.8" y="69.9">1N4148</text>
<text x="127.4" y="69.9">D21</text>
<text x="129.9" y="66.2">S13</text>
<text x="132.4" y="69.9">1N4148</text>
<text x="139.9" y="69.9">D22</text>
<text x="142.5" y="66.2">S14</text>
<text x="145" y="69.9">1N4148</text>
<text x="152.5" y="69.9">D23</text>
<text x="155" y="66.2">S15</text>
<text x="157.6" y="69.9">1N4148</text>
<text x="165.1" y="69.9">D24</text>
<text x="167.6" y="66.2">S16</text>
<text x="170.1" y="69.9">1N4148</text>
<text x="79.5" y="75">S17</text>
<text x="92.1" y="75">S18</text>
<text x="104.7" y="75">S19</text>
<text x="117.3" y="75">S20</text>
<text x="129.9" y="75">S21</text>
<text x="142.5" y="75">S22</text>
<text x="155" y="75">S23</text>
<text x="167.6" y="75">S24</text>
<text x="77" y="78.7">D25</text>
<text x="79.5" y="83.8">S25</text>
<text x="82.1" y="78.7">1N4148</text>
<text x="89.6" y="78.7">D26</text>
<text x="92.1" y="83.8">S26</text>
<text x="94.6" y="78.7">1N4148</text>
<text x="102.2" y="78.7">D27</text>
<text x="104.7" y="83.8">S27</text>
<text x="107.2" y="78.7">1N4148</text>
<text x="114.8" y="78.7">D28</text>
<text x="117.3" y="83.8">S28</text>
<text x="119.8" y="78.7">1N4148</text>
<text x="127.4" y="78.7">D29</text>
<text x="129.9" y="83.8">S29</text>
<text x="132.4" y="78.7">1N4148</text>
<text x="139.9" y="78.7">D30</text>
<text x="142.5" y="83.8">S30</text>
<text x="145" y="78.7">1N4148</text>
<text x="152.5" y="78.7">D31</text>
<text x="155" y="83.8">S31</text>
<text x="157.6" y="78.7">1N4148</text>
<text x="165.1" y="78.7">D32</text>
<text x="167.6" y="83.8">S32</text>
<text x="170.1" y="78.7">1N4148</text>
<text x="77" y="87.5">D33</text>
<text x="82.1" y="87.5">1N4148</text>
<text x="89.6" y="87.5">D34</text>
<text x="94.6" y="87.5">1N4148</text>
<text x="102.2" y="87.5">D35</text>
<text x="107.2" y="87.5">1N4148</text>
<text x="114.8" y="87.5">D36</text>
<text x="119.8" y="87.5">1N4148</text>
<text x="127.4" y="87.5">D37</text>
<text x="132.4" y="87.5">1N4148</text>
<text x="139.9" y="87.5">D38</text>
<text x="145" y="87.5">1N4148</text>
<text x="152.5" y="87.5">D39</text>
<text x="157.6" y="87.5">1N4148</text>
<text x="165.1" y="87.5">D40</text>
<text x="170.1" y="87.5">1N4148</text>
<text x="202.9" y="88.2">CN_LEFT</text>
<text x="79.5" y="92.6">S33</text>
<text x="92.1" y="92.6">S34</text>
<text x="104.7" y="92.6">S35</text>
<text x="117.3" y="92.6">S36</text>
<text x="129.9" y="92.6">S37</text>
<text x="142.5" y="92.6">S38</text>
<text x="155" y="92.6">S39</text>
<text x="167.6" y="92.6">S40</text>
<text x="77" y="96.4">D41</text>
<text x="79.5" y="101.4">S41</text>
<text x="82.1" y="96.4">1N4148</text>
<text x="89.6" y="96.4">D42</text>
<text x="92.1" y="101.4">S42</text>
<text x="94.6" y="96.4">1N4148</text>
<text x="102.2" y="96.4">D43</text>
<text x="104.7" y="101.4">S43</text>
<text x="107.2" y="96.4">1N4148</text>
<text x="114.8" y="96.4">D44</text>
<text x="117.3" y="101.4">S44</text>
<text x="119.8" y="96.4">1N4148</text>
<text x="127.4" y="96.4">D45</text>
<text x="129.9" y="101.4">S45</text>
<text x="132.4" y="96.4">1N4148</text>
<text x="139.9" y="96.4">D46</text>
<text x="142.5" y="101.4">S46</text>
<text x="145" y="96.4">1N4148</text>
<text x="152.5" y="96.4">D47</text>
<text x="155" y="101.4">S47</text>
<text x="157.6" y="96.4">1N4148</text>
<text x="165.1" y="96.4">D48</text>
<text x="167.6" y="101.4">S48</text>
<text x="170.1" y="96.4">1N4148</text>
<text x="77" y="105.2">D49</text>
<text x="82.1" y="105.2">1N4148</text>
<text x="89.6" y="105.2">D50</text>
<text x="94.6" y="105.2">1N4148</text>
<text x="102.2" y="105.2">D51</text>
<text x="107.2" y="105.2">1N4148</text>
<text x="114.8" y="105.2">D52</text>
<text x="119.8" y="105.2">1N4148</text>
<text x="127.4" y="105.2">D53</text>
<text x="132.4" y="105.2">1N4148</text>
<text x="139.9" y="105.2">D54</text>
<text x="145" y="105.2">1N4148</text>
<text x="152.5" y="105.2">D55</text>
<text x="157.6" y="105.2">1N4148</text>
<text x="165.1" y="105.2">D56</text>
<text x="170.1" y="105.2">1N4148</text>
<text x="77" y="114">D57</text>
<text x="79.5" y="110.2">S49</text>
<text x="82.1" y="114">1N4148</text>
<text x="89.6" y="114">D58</text>
<text x="92.1" y="110.2">S50</text>
<text x="94.6" y="114">1N4148</text>
<text x="102.2" y="114">D59</text>
<text x="104.7" y="110.2">S51</text>
<text x="107.2" y="114">1N4148</text>
<text x="114.8" y="114">D60</text>
<text x="117.3" y="110.2">S52</text>
<text x="119.8" y="114">1N4148</text>
<text x="127.4" y="114">D61</text>
<text x="129.9" y="110.2">S53</text>
<text x="132.4" y="114">1N4148</text>
<text x="139.9" y="114">D62</text>
<text x="142.5" y="110.2">S54</text>
<text x="145" y="114">1N4148</text>
<text x="152.5" y="114">D63</text>
<text x="155" y="110.2">S55</text>
<text x="157.6" y="114">1N4148</text>
<text x="165.1" y="114">D64</text>
<text x="167.6" y="110.2">S56</text>
<text x="170.1" y="114">1N4148</text>
<text x="79.5" y="119">S57</text>
<text x="92.1" y="119">S58</text>
<text x="104.7" y="119">S59</text>
<text x="117.3" y="119">S60</text>
<text x="129.9" y="119">S61</text>
<text x="142.5" y="119">S62</text>
<text x="155" y="119">S63</text>
<text x="167.6" y="119">S64</text>
</g>
</svg>
